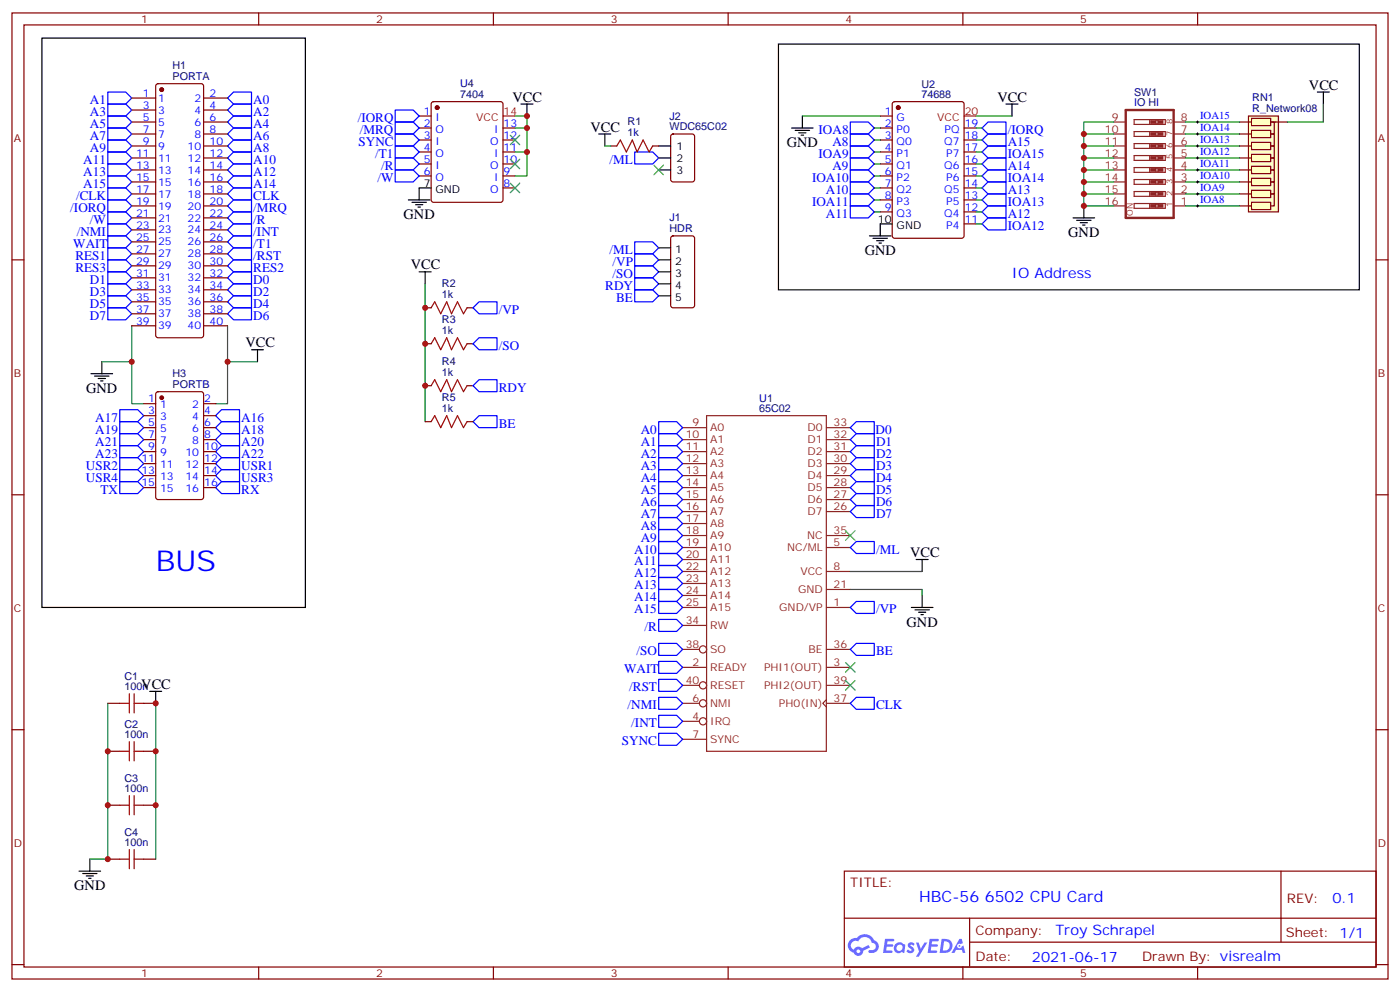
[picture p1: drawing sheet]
<svg xmlns="http://www.w3.org/2000/svg" width="412mm" height="292mm" viewBox="0 0 412 292" stroke-linecap="round" stroke-linejoin="round" font-family="sans-serif">
<g fill="none" stroke="#870000" stroke-width=".35">
<path d="M3.5 3.8h405.4v284.3h-405.4zM7.1 7.3h398.2v277.3h-398.2zM76.2 3.8v3.5M145.3 3.8v3.5M214.5 3.8v3.5M283.6 3.8v3.5M352.8 3.8v3.5M3.5 76.5h3.6M405.3 76.5h3.6M3.5 145.6h3.6M405.3 145.6h3.6M3.5 214.8h3.6"/>
<path d="M405.3 214.8h3.6M248.7 256.4h156.6v28.2h-156.6zM377.3 256.4v20.9M248.7 270.2h156.5M285.6 277.3h119.6M285.6 270.2v14.2M3.5 283.9h3.6M76.2 284.6v3.5M145.3 284.6v3.5M214.5 284.6v3.5M283.6 284.6v3.5M352.8 284.6v3.5"/>
<path d="M405.3 283.9h3.6"/>
</g>
<g fill="#5487ff">
<path d="M267.7 277.6a1.22 1.22 0 0 1 1.7 .2l-.4 .6a.47 .47 0 0 0-.3-.4 .47 .47 0 0 0-.5 .2l.1 .2a1.14 1.14 0 0 1 .8 1.8 1.14 1.14 0 0 1-1.9 0l-.2-.2 .5-.6 .7 .5a.29 .29 0 0 0 .3-.3 .29 .29 0 0 0-.2-.3 1.04 1.04 0 0 1-.6-1.7z"/>
<path d="M260.7 276.3h2.4l.3 .2-.2 .5-1.8 .1-.1 .8h1.5l.3 .4-.3 .4h-1.6l-.2 1.1h1.7l.2 .3-.2 .3-2.6 .1z"/>
<path d="M273.8 276.3h2.4l.3 .2-.1 .5-1.8 .1-.2 .8h1.6l.3 .4-.4 .4h-1.6l-.1 1.1h1.7l.2 .3-.2 .3-2.6 .1z"/>
<path d="M282.6 276.3h.7l.3 1.3-.6 .3a.69 .69 0 0 0-1 .3 .69 .69 0 0 0 .4 .9 .69 .69 0 0 0 .9-.6l.5-.2 .6 2.2h-.8l-.2-.9h-1.8l-.5 .9h-.8z"/>
<path d="M269.8 277.4h.8l.6 1.8 1.1-1.8h.9l-2.6 4.2h-.8l.9-1.5z"/>
<path d="M277.4 276.3l-.6 4.2h1.3a2.11 2.11 0 0 0 2.5-2.1 2.11 2.11 0 0 0-2.5-2.1zM278.1 277.1a1.39 1.39 0 0 1 1.7 1.4 1.39 1.39 0 0 1-1.8 1.3h-.3z"/>
<path d="M263.7 277.9a1.54 1.54 0 0 0-.1 2.2 1.54 1.54 0 0 0 2.2 .1l.6 .3 .3-2.3-.2-.3h-.4a1.49 1.49 0 0 0-2.4 0zM264 278.9a.94 .94 0 0 1 1.8 0 .94 .94 0 0 1-1.8 0z"/>
<path d="M250.4 276.7a2.18 2.18 0 0 0 1.1 3.7 1.44 1.44 0 0 0 1.6 .9 1.44 1.44 0 0 0 1.2-1.4l2-1.1-.5-.7-1.9 1a1.47 1.47 0 0 0-2.4 .4 1.39 1.39 0 0 1-.7-1.9 1.39 1.39 0 0 1 2-.5 2.12 2.12 0 0 1 2.2-1.3 2.12 2.12 0 0 1 1.9 1.7 1.14 1.14 0 0 1 1.1 1.4 1.14 1.14 0 0 1-1.7 .7 .43 .43 0 0 0-.5 .4 .43 .43 0 0 0 .4 .5 1.98 1.98 0 0 0 2.5-1.2 1.98 1.98 0 0 0-1.2-2.6 3.1 3.1 0 0 0-5.3-.6l-.9 .1zM252.3 280a.55 .55 0 0 1 1.1 0 .55 .55 0 0 1-1.1 0z"/>
<circle cx="282.6" cy="278.4" r=".26"/>
</g>
<g fill="none" stroke="#8c2424" stroke-width=".35">
<path d="M328.1 35.9h3.5M328.1 39.4h3.5M334.1 35.2h9.2v1.4h-9.2zM334.1 38.7h9.2v1.4h-9.2zM338.7 35.2v1.4M338.7 38.7v1.4M340.4 35.6h.7M340.4 36.3h.7M340.4 39.1h.7M340.4 39.8h.7M345.7 35.9h3.5M345.7 39.4h3.5"/>
<path d="M328.1 43h3.5M328.1 46.5h3.5M328.1 50h3.5M328.1 53.6h3.5M328.1 57.1h3.5M334.1 42.3h9.2v1.4h-9.2zM334.1 45.8h9.2v1.4h-9.2zM334.1 49.3h9.2v1.4h-9.2zM334.1 52.8h9.2v1.5h-9.2zM334.1 56.4h9.2v1.4h-9.2zM334.1 59.9h9.2v1.4h-9.2zM338.7 42.3v1.4"/>
<path d="M338.7 45.8v1.4M338.7 49.3v1.4M338.7 52.8v1.5M338.7 56.4v1.4M338.7 59.9v1.4M340.4 42.6h.7M340.4 43.3h.7M340.4 46.1h.7M340.4 46.8h.7M340.4 49.7h.7M340.4 50.4h.7M340.4 53.2h.7"/>
<path d="M340.4 53.9h.7M340.4 56.7h.7M340.4 57.4h.7M345.7 43h3.5M345.7 46.5h3.5M345.7 50h3.5M345.7 53.6h3.5M345.7 57.1h3.5M328.1 60.6h3.5M340.4 60.3h.7M340.4 61h.7M345.7 60.6h3.5"/>
<path d="M201.1 125.9h7M201.1 129.4h7M201.1 132.9h7M201.1 136.5h7M201.1 140h7M208.1 122.3h35.3v98.8h-35.3zM243.4 125.9h7.1M243.4 129.4h7.1M243.4 132.9h7.1M243.4 136.5h7.1M243.4 140h7.1M201.1 143.5h7"/>
<path d="M201.1 147h7M201.1 150.6h7M201.1 154.1h7M201.1 157.6h7M243.4 143.5h7.1M243.4 147h7.1M243.4 150.6h7.1M243.4 157.6h7.1M201.1 161.1h7M201.1 164.7h7M201.1 168.2h7M201.1 171.7h7"/>
<path d="M201.1 175.3h7M201.1 178.8h7M243.4 161.1h7.1M243.4 168.2h7.1M243.4 178.8h7.1M243.4 173.5h7.1M201.1 191.1h4.9M201.1 196.4h7M201.1 184.1h7M243.4 191.1h7.1M243.4 196.4h7.1M201.1 207h4.9"/>
<path d="M201.1 212.3h4.9M201.1 217.6h7M201.1 201.7h4.9M243.4 206l-1 1 1 1.1M243.4 207h7.1M243.4 201.7h7.1"/>
<circle cx="207.1" cy="191.1" r="1.06"/>
<circle cx="207.1" cy="201.7" r="1.06"/>
<circle cx="207.1" cy="207" r="1.06"/>
<circle cx="207.1" cy="212.3" r="1.06"/>
</g>
<g fill="#870000" stroke="#870000" stroke-width=".35">
<circle cx="264.6" cy="31.7" r=".53"/>
<circle cx="47.6" cy="117.1" r=".53"/>
<circle cx="47.6" cy="26.4" r=".53"/>
</g>
<g fill="none" stroke="#870000" stroke-width=".35">
<path d="M38.8 28.9h7.1M38.8 32.4h7.1M38.8 35.9h7.1M38.8 39.4h7.1M46.1 24.8l.5-.2h12.7l.5 .2 .2 .5v73.4l-.3 .5-.4 .2h-12.7l-.5-.2-.2-.5v-73.4zM60 28.9h7M60 32.4h7M60 35.9h7M60 39.4h7M259.3 34.1h3.5M259.3 37.7h3.5M263.1 30.1l.4-.2h19.8l.6 .4 .1 39.1-.5 .7h-20l-.6-.4-.1-39.1z"/>
<path d="M284 37.7h3.5M38.8 43h7.1M38.8 46.5h7.1M38.8 50h7.1M38.8 53.6h7.1M38.8 57.1h7.1M60 43h7M60 46.5h7M60 50h7M60 53.6h7M60 57.1h7M259.3 41.2h3.5"/>
<path d="M259.3 44.7h3.5M259.3 48.3h3.5M259.3 51.8h3.5M259.3 55.3h3.5M259.3 58.8h3.5M284 41.2h3.5M284 44.7h3.5M284 48.3h3.5M284 51.8h3.5M284 55.3h3.5M284 58.8h3.5M38.8 60.6h7.1"/>
<path d="M38.8 64.1h7.1M38.8 67.7h7.1M38.8 71.2h7.1M38.8 74.7h7.1M38.8 78.2h7.1M60 60.6h7M60 64.1h7M60 67.7h7M60 71.2h7M60 74.7h7M60 78.2h7M259.3 62.4h3.5"/>
<path d="M284 62.4h3.5M284 65.9h3.5M38.8 81.8h7.1M38.8 85.3h7.1M38.8 88.8h7.1M38.8 92.4h7.1M38.8 95.9h7.1M60 81.8h7M60 85.3h7M60 88.8h7M60 92.4h7M60 95.9h7"/>
<path d="M42.3 118.8h3.6M46.1 115.5l.5-.2h12.7l.6 .4 .1 30.6-.5 .7h-12.9l-.7-.4v-30.6zM60 118.8h3.5M42.3 122.3h3.6M42.3 140h3.6M42.3 125.9h3.6M42.3 136.5h3.6M42.3 129.4h3.6M42.3 132.9h3.6M60 122.3h3.5M60 140h3.5M60 125.9h3.5"/>
<path d="M60 136.5h3.5M60 129.4h3.5M60 132.9h3.5M42.3 143.5h3.6M60 143.5h3.5"/>
</g>
<g fill="none" stroke="#000" stroke-width=".35">
<path d="M296.3 30.6h3.6M298.1 30.6v3.5M256.1 69.4h6.4M257.2 70.1h4.2M258.2 70.8h2.1M258.9 71.5h.7M262.8 65.9h-3.5v3.5M123.5 80h3.5M125.2 80v3.5M26.8 110h6.4M27.9 110.7h4.2M28.9 111.4h2.1"/>
<path d="M29.6 112.1h.7M30 106.5v3.5M74.1 102.9h3.5M75.8 102.9v3.6M268.5 178.8h6.3M269.5 179.5h4.3M269.9 164.7h3.5M271.6 164.7v3.5M271.6 175.3v3.5M270.6 180.2h2.1M271.3 180.9h.7"/>
</g>
<path d="M284 34.1h3.5" fill="none" stroke="#f00" stroke-width=".35"/>
<path d="M331.6 32.4h14.1v31.7h-14.1z" fill="none" stroke="#8c2424" stroke-width=".71"/>
<g fill="#8c2424" stroke="#8c2424" stroke-width=".35">
<path d="M339 35.6h1.4v.7h-1.4z"/>
<path d="M341.1 35.6h1.4v.7h-1.4z"/>
<path d="M339 39.1h1.4v.7h-1.4z"/>
<path d="M341.1 39.1h1.4v.7h-1.4z"/>
<path d="M339 42.6h1.4v.7h-1.4z"/>
<path d="M341.1 42.6h1.4v.7h-1.4z"/>
<path d="M339 46.1h1.4v.7h-1.4z"/>
<path d="M341.1 46.1h1.4v.7h-1.4z"/>
<path d="M339 49.7h1.4v.7h-1.4z"/>
<path d="M341.1 49.7h1.4v.7h-1.4z"/>
<path d="M339 53.2h1.4v.7h-1.4z"/>
<path d="M341.1 53.2h1.4v.7h-1.4z"/>
<path d="M339 56.7h1.4v.7h-1.4z"/>
<path d="M341.1 56.7h1.4v.7h-1.4z"/>
<path d="M339 60.3h1.4v.7h-1.4z"/>
<path d="M341.1 60.3h1.4v.7h-1.4z"/>
</g>
<g fill="none" stroke="#00f" stroke-width=".35">
<path d="M31.7 37.7h5.3l1.8 1.7-1.8 1.8h-5.3zM31.7 34.1h5.3l1.8 1.8-1.8 1.8h-5.3zM31.7 30.6h5.3l1.8 1.8-1.8 1.7h-5.3zM31.7 27.1h5.3l1.8 1.8-1.8 1.7h-5.3zM68.8 37.7h5.3v3.5h-5.3l-1.8-1.8zM68.8 34.1h5.3v3.6h-5.3l-1.8-1.8zM68.8 30.6h5.3v3.5h-5.3l-1.8-1.7zM68.8 27.1h5.3v3.5h-5.3l-1.8-1.7zM31.7 58.8h5.3l1.8 1.8-1.8 1.8h-5.3zM31.7 55.3h5.3l1.8 1.8-1.8 1.7h-5.3zM31.7 51.8h5.3l1.8 1.8-1.8 1.7h-5.3zM31.7 48.3h5.3l1.8 1.7-1.8 1.8h-5.3z"/>
<path d="M31.7 44.7h5.3l1.8 1.8-1.8 1.8h-5.3zM31.7 41.2h5.3l1.8 1.8-1.8 1.7h-5.3zM68.8 58.8h5.3v3.6h-5.3l-1.8-1.8zM68.8 55.3h5.3v3.5h-5.3l-1.8-1.7zM68.8 51.8h5.3v3.5h-5.3l-1.8-1.7zM68.8 48.3h5.3v3.5h-5.3l-1.8-1.8zM68.8 44.7h5.3v3.6h-5.3l-1.8-1.8zM68.8 41.2h5.3v3.5h-5.3l-1.8-1.7zM31.7 76.5h5.3l1.8 1.7-1.8 1.8h-5.3zM31.7 73h5.3l1.8 1.7-1.8 1.8h-5.3zM31.7 69.4h5.3l1.8 1.8-1.8 1.8h-5.3zM31.7 65.9h5.3l1.8 1.8-1.8 1.7h-5.3z"/>
<path d="M31.7 62.4h5.3l1.8 1.7-1.8 1.8h-5.3zM68.8 76.5h5.3v3.5h-5.3l-1.8-1.8zM68.8 73h5.3v3.5h-5.3l-1.8-1.8zM68.8 69.4h5.3v3.6h-5.3l-1.8-1.8zM68.8 65.9h5.3v3.5h-5.3l-1.8-1.7zM68.8 62.4h5.3v3.5h-5.3l-1.8-1.8zM31.7 90.6h5.3l1.8 1.8-1.8 1.7h-5.3zM31.7 87.1h5.3l1.8 1.7-1.8 1.8h-5.3zM31.7 83.5h5.3l1.8 1.8-1.8 1.8h-5.3zM31.7 80h5.3l1.8 1.8-1.8 1.7h-5.3zM68.8 90.6h5.3v3.5h-5.3l-1.8-1.7zM68.8 87.1h5.3v3.5h-5.3l-1.8-1.8z"/>
<path d="M68.8 83.5h5.3v3.6h-5.3l-1.8-1.8zM68.8 80h5.3v3.5h-5.3l-1.8-1.7zM35.3 138.2h5.3l1.7 1.8-1.7 1.7h-5.3zM35.3 134.7h5.3l1.7 1.8-1.7 1.7h-5.3zM35.3 131.2h5.3l1.7 1.7-1.7 1.8h-5.3zM35.3 127.6h5.3l1.7 1.8-1.7 1.8h-5.3zM35.3 124.1h5.3l1.7 1.8-1.7 1.7h-5.3zM35.3 120.6h5.3l1.7 1.7-1.7 1.8h-5.3zM65.3 138.2h5.3v3.5h-5.3l-1.8-1.7zM65.3 134.7h5.3v3.5h-5.3l-1.8-1.7zM65.3 131.2h5.3v3.5h-5.3l-1.8-1.8zM65.3 127.6h5.3v3.6h-5.3l-1.8-1.8z"/>
<path d="M65.3 124.1h5.3v3.5h-5.3l-1.8-1.7zM65.3 120.6h5.3v3.5h-5.3l-1.8-1.8zM194 124.1h5.3l1.8 1.8-1.8 1.7h-5.3zM194 127.6h5.3l1.8 1.8-1.8 1.8h-5.3zM194 131.2h5.3l1.8 1.7-1.8 1.8h-5.3zM194 134.7h5.3l1.8 1.8-1.8 1.7h-5.3zM194 138.2h5.3l1.8 1.8-1.8 1.7h-5.3zM252.2 124.1h5.3v3.5h-5.3l-1.7-1.7zM252.2 127.6h5.3v3.6h-5.3l-1.7-1.8zM252.2 131.2h5.3v3.5h-5.3l-1.7-1.8zM252.2 134.7h5.3v3.5h-5.3l-1.7-1.7zM252.2 138.2h5.3v3.5h-5.3l-1.7-1.7z"/>
<path d="M35.3 141.7h5.3l1.7 1.8-1.7 1.8h-5.3zM65.3 141.7h5.3v3.6h-5.3l-1.8-1.8zM194 141.7h5.3l1.8 1.8-1.8 1.8h-5.3zM194 145.3h5.3l1.8 1.7-1.8 1.8h-5.3zM194 148.8h5.3l1.8 1.8-1.8 1.7h-5.3zM194 152.3h5.3l1.8 1.8-1.8 1.8h-5.3zM194 155.9h5.3l1.8 1.7-1.8 1.8h-5.3zM194 159.4h5.3l1.8 1.7-1.8 1.8h-5.3zM252.2 141.7h5.3v3.6h-5.3l-1.7-1.8zM252.2 145.3h5.3v3.5h-5.3l-1.7-1.8zM252.2 148.8h5.3v3.5h-5.3l-1.7-1.7zM194 162.9h5.3l1.8 1.8-1.8 1.7h-5.3z"/>
<path d="M194 166.4h5.3l1.8 1.8-1.8 1.8h-5.3zM194 170h5.3l1.8 1.7-1.8 1.8h-5.3zM194 173.5h5.3l1.8 1.8-1.8 1.7h-5.3zM194 177h5.3l1.8 1.8-1.8 1.8h-5.3zM194 200h5.3l1.8 1.7-1.8 1.8h-5.3zM194 205.2h5.3l1.8 1.8-1.8 1.8h-5.3zM194 210.5h5.3l1.8 1.8-1.8 1.8h-5.3zM252.2 205.2h5.3v3.6h-5.3l-1.7-1.8z"/>
</g>
<path d="M249.1 156.2l2.8 2.8M251.9 156.2l-2.8 2.8M249.1 195l2.8 2.8M251.9 195l-2.8 2.8M249.1 200.3l2.8 2.8M251.9 200.3l-2.8 2.8" fill="none" stroke="#3c3" stroke-width=".35"/>
<path d="M38.8 95.9v10.6h-8.8M67 95.9v10.6h8.8M38.8 106.5v12.3h3.5M67 106.5v12.3h-3.5M250.5 173.5h21.1v1.8M250.5 168.2h21.1" fill="none" stroke="#008700" stroke-width=".35"/>
<g fill="#850000" stroke="#850000" stroke-width=".35">
<circle cx="375.4" cy="35.9" r=".35"/>
<circle cx="375.4" cy="39.4" r=".35"/>
<circle cx="375.4" cy="43" r=".35"/>
<circle cx="375.4" cy="46.5" r=".35"/>
<circle cx="375.4" cy="50" r=".35"/>
<circle cx="375.4" cy="53.6" r=".35"/>
<circle cx="375.4" cy="57.1" r=".35"/>
</g>
<path d="M367.8 34.1h8.8v28.3h-8.8z" fill="#ffffc2" stroke="#850000" stroke-width=".35"/>
<g fill="none" stroke="#850000" stroke-width=".35">
<path d="M365.1 35.9h3.6M365.1 39.4h3.6M368.7 34.9h5.6v2.1h-5.6zM368.7 38.4h5.6v2.1h-5.6zM379.2 35.9h-4.9h1.1v3.5h-1.1h1.1v3.6h-1.1h1.1v3.5h-1.1h1.1v3.5h-1.1h1.1v3.6h-1.1h1.1v3.5h-1.1h1.1v3.5h-1.1M365.1 43h3.6M365.1 46.5h3.6M365.1 50h3.6M365.1 53.6h3.6M365.1 57.1h3.6M368.7 41.9h5.6v2.1h-5.6zM368.7 45.4h5.6v2.2h-5.6z"/>
<path d="M368.7 49h5.6v2.1h-5.6zM368.7 52.5h5.6v2.1h-5.6zM368.7 56h5.6v2.1h-5.6zM368.7 59.5h5.6v2.2h-5.6zM365.1 60.6h3.6"/>
</g>
<g fill="none" stroke="#000" stroke-width=".35">
<path d="M12.3 11.2h77.7v167.6h-77.7zM229.3 13h171.1v72.3h-171.1zM153.5 30.6h3.5M155.2 30.6v3.5M176.4 39.4h3.5M178.2 39.4v3.6M233.2 37.7h6.3M234.2 38.4h4.3M235.3 39.1h2.1M236 39.8h.7M236.4 34.1v3.6M388.1 27.1h3.5"/>
<path d="M389.8 27.1v3.5M120.3 58.8h6.3M121.4 59.5h4.2M127 55.3h-3.5v3.5M194 50h3.6M194 43h3.6M194 46.5h3.6M122.4 60.3h2.1M123.1 61h.7M194 73h3.6M194 76.5h3.6M316.1 64.1h6.3"/>
<path d="M317.1 64.8h4.3M318.2 65.5h2.1M318.9 66.3h.7M319.3 60.6v3.5M194 80h3.6M194 83.5h3.6M194 87.1h3.6M44.1 203.5h3.5M45.9 203.5v3.5M23.3 256.4h6.3M24.3 257.1h4.3M25.4 257.8h2.1"/>
<path d="M26.1 258.5h.7M26.5 252.9v3.5"/>
</g>
<g fill="none" stroke="#008700" stroke-width=".35">
<path d="M151.7 34.1h3.5v3.6h-3.5M155.2 37.7v7h-3.5M236.4 34.1h22.9M257.5 37.7h1.8M287.5 34.1h10.6M287.5 37.7h1.8M319.3 39.4h8.8M328.1 35.9h-8.8v24.7h8.8M349.2 35.9h15.9M349.2 39.4h15.9M389.8 30.6v5.3h-10.6M155.2 44.7v7.1h-3.5"/>
<path d="M178.2 43h1.7M257.5 41.2h1.8M257.5 48.3h1.8M257.5 55.3h1.8M257.5 44.7h1.8M257.5 51.8h1.8M257.5 58.8h1.8M287.5 41.2h1.8M287.5 48.3h1.8M287.5 55.3h1.8M287.5 44.7h1.8M287.5 51.8h1.8"/>
<path d="M287.5 58.8h1.8M319.3 43h8.8M319.3 46.5h8.8M319.3 50h8.8M319.3 53.6h8.8M319.3 57.1h8.8M349.2 43h15.9M349.2 46.5h15.9M349.2 50h15.9M349.2 53.6h15.9M349.2 57.1h15.9M257.5 62.4h1.8"/>
<path d="M287.5 62.4h1.8M287.5 65.9h1.8M349.2 60.6h15.9M125.2 83.5v40.6M31.7 207v45.9h-5.2M45.9 207v45.9"/>
</g>
<g fill="none" stroke="#000" stroke-width=".29">
<path d="M352.4 39.4h.7M352.4 35.9h.7M352.8 35.6v.7M352.8 39.1v.7M352.4 57.1h.7M352.4 53.6h.7M352.4 50h.7M352.4 46.5h.7M352.4 43h.7M352.8 42.6v.7M352.8 46.1v.7M352.8 49.7v.7"/>
<path d="M352.8 53.2v.7M352.8 56.7v.7M352.4 60.6h.7M352.8 60.3v.7"/>
</g>
<g fill="none" stroke="#00f" stroke-width=".35">
<path d="M116.4 32.4h5.3l1.8 1.7-1.8 1.8h-5.3zM116.4 39.4h5.3l1.8 1.8-1.8 1.8h-5.3zM116.4 35.9h5.3l1.8 1.8-1.8 1.7h-5.3zM250.5 35.9h5.3l1.7 1.8-1.7 1.7h-5.3zM250.5 39.4h5.3l1.7 1.8-1.7 1.8h-5.3zM291 39.4h5.3v3.6h-5.3l-1.7-1.8zM291 35.9h5.3v3.5h-5.3l-1.7-1.7zM116.4 43h5.3l1.8 1.7-1.8 1.8h-5.3zM116.4 46.5h5.3l1.8 1.8-1.8 1.7h-5.3zM116.4 50h5.3l1.8 1.8-1.8 1.8h-5.3zM187 44.7h5.3l1.7 1.8-1.7 1.8h-5.3zM250.5 43h5.3l1.7 1.7-1.7 1.8h-5.3z"/>
<path d="M250.5 50h5.3l1.7 1.8-1.7 1.8h-5.3zM250.5 57.1h5.3l1.7 1.7-1.7 1.8h-5.3zM250.5 46.5h5.3l1.7 1.8-1.7 1.7h-5.3zM250.5 53.6h5.3l1.7 1.7-1.7 1.8h-5.3zM291 57.1h5.3v3.5h-5.3l-1.7-1.8zM291 50h5.3v3.6h-5.3l-1.7-1.8zM291 43h5.3v3.5h-5.3l-1.7-1.8zM291 53.6h5.3v3.5h-5.3l-1.7-1.8zM291 46.5h5.3v3.5h-5.3l-1.7-1.7zM187 71.2h5.3l1.7 1.8-1.7 1.7h-5.3zM187 74.7h5.3l1.7 1.8-1.7 1.7h-5.3zM187 78.2h5.3l1.7 1.8-1.7 1.8h-5.3z"/>
<path d="M250.5 60.6h5.3l1.7 1.8-1.7 1.7h-5.3zM291 64.1h5.3v3.6h-5.3l-1.7-1.8zM291 60.6h5.3v3.5h-5.3l-1.7-1.7zM141.1 99.4h5.3v3.5h-5.3l-1.8-1.7zM141.1 88.8h5.3v3.6h-5.3l-1.8-1.8zM187 81.8h5.3l1.7 1.7-1.7 1.8h-5.3zM187 85.3h5.3l1.7 1.8-1.7 1.7h-5.3zM141.1 111.8h5.3v3.5h-5.3l-1.8-1.8zM141.1 122.3h5.3v3.6h-5.3l-1.8-1.8zM252.2 159.4h5.3v3.5h-5.3l-1.7-1.8zM252.2 177h5.3v3.6h-5.3l-1.7-1.8zM194 182.3h5.3l1.8 1.8-1.8 1.7h-5.3z"/>
<path d="M194 189.4h5.3l1.8 1.7-1.8 1.8h-5.3zM194 194.7h5.3l1.8 1.7-1.8 1.8h-5.3zM252.2 189.4h5.3v3.5h-5.3l-1.7-1.8zM194 215.8h5.3l1.8 1.8-1.8 1.8h-5.3z"/>
</g>
<circle cx="128.8" cy="31.7" r=".53" fill="#870000" stroke="#870000" stroke-width=".35"/>
<g fill="none" stroke="#870000" stroke-width=".35">
<path d="M123.5 34.1h3.5M123.5 37.7h3.5M127.2 30.1l.5-.2h19.8l.5 .2 .2 .5v28.2l-.3 .5-.4 .2h-19.8l-.5-.2-.2-.5v-28.2zM148.2 37.7h3.5M197.8 39.6l.5-.2h5.6l.7 .5v12.9l-.5 .7-5.8 .1-.7-.5v-13zM123.5 41.2h3.5M123.5 44.7h3.5M123.5 48.3h3.5M123.5 51.8h3.5M148.2 41.2h3.5M148.2 44.7h3.5M148.2 48.3h3.5"/>
<path d="M148.2 51.8h3.5M148.2 55.3h3.5M179.9 43h1.8M192.3 43h1.7M197.8 69.6l.5-.2h5.6l.7 .5v20l-.5 .6-5.8 .1-.7-.5v-20zM125.2 90.6h1.8M137.6 90.6h1.7M125.2 101.2h1.8M125.2 113.5h1.8M137.6 101.2h1.7M137.6 113.5h1.7M125.2 124.1h1.8"/>
<path d="M137.6 124.1h1.7M31.7 207h3.6M42.3 207h3.6M31.7 221.1h3.6M31.7 237h3.6M42.3 221.1h3.6M42.3 237h3.6M31.7 252.9h3.6M42.3 252.9h3.6"/>
</g>
<path d="M148.2 34.1h3.5" fill="none" stroke="#f00" stroke-width=".35"/>
<g fill="none" stroke="#a10000" stroke-width=".35">
<path d="M181.7 43l1-1.8 1.8 3.5 1.8-3.5 1.4 3.5 1.7-3.5 1.8 3.5 1.1-1.7M127 90.6l1.1-1.8 1.7 3.6 1.8-3.6 1.4 3.6 1.8-3.6 1.7 3.6 1.1-1.8M127 101.2l1.1-1.8 1.7 3.5 1.8-3.5 1.4 3.5 1.8-3.5 1.7 3.5 1.1-1.7M127 113.5l1.1-1.7 1.7 3.5 1.8-3.5 1.4 3.5 1.8-3.5 1.7 3.5 1.1-1.8M127 124.1l1.1-1.8 1.7 3.6 1.8-3.6 1.4 3.6 1.8-3.6 1.7 3.6 1.1-1.8M35.3 207h2.8M38.1 204.2v5.6M38.1 218.3v5.6M39.5 207h2.8M39.5 204.2v5.6M39.5 218.3v5.6M35.3 221.1h2.8"/>
<path d="M35.3 237h2.8M38.1 234.2v5.6M39.5 234.2v5.6M39.5 221.1h2.8M39.5 237h2.8M35.3 252.9h2.8M38.1 250v5.7M39.5 250v5.7M39.5 252.9h2.8"/>
</g>
<path d="M150.3 39.8l2.8 2.8M153.1 39.8l-2.8 2.8M150.3 46.8l2.8 2.9M150.3 53.9l2.8 2.8M153.1 46.8l-2.8 2.9M153.1 53.9l-2.8 2.8M192.6 48.6l2.8 2.8M195.4 48.6l-2.8 2.8" fill="none" stroke="#3c3" stroke-width=".35"/>
<g fill="#c00">
<circle cx="38.8" cy="106.5" r=".88"/>
<circle cx="67" cy="106.5" r=".88"/>
<circle cx="319.3" cy="57.1" r=".88"/>
<circle cx="319.3" cy="53.6" r=".88"/>
<circle cx="319.3" cy="50" r=".88"/>
<circle cx="319.3" cy="46.5" r=".88"/>
<circle cx="319.3" cy="43" r=".88"/>
<circle cx="319.3" cy="39.4" r=".88"/>
<circle cx="319.3" cy="60.6" r=".88"/>
<circle cx="31.8" cy="252.9" r=".88"/>
<circle cx="31.8" cy="237" r=".88"/>
<circle cx="31.8" cy="221.1" r=".88"/>
<circle cx="45.9" cy="221.1" r=".88"/>
<circle cx="45.9" cy="237" r=".88"/>
<circle cx="45.9" cy="207" r=".88"/>
<circle cx="125.2" cy="90.6" r=".88"/>
<circle cx="125.2" cy="101.2" r=".88"/>
<circle cx="125.2" cy="113.5" r=".88"/>
<circle cx="155.2" cy="34.1" r=".88"/>
<circle cx="155.2" cy="37.7" r=".88"/>
<circle cx="155.2" cy="44.7" r=".88"/>
</g>
<text font-size="8.5" fill="#00f" x="45.9" y="168.2">BUS</text>
<text font-size="4.6" fill="#00f" x="270.8" y="265.4">HBC-56 6502 CPU Card</text>
<g font-size="4.2">
<text x="151" y="29.9">VCC</text>
<text x="293.9" y="29.9">VCC</text>
<text x="385.6" y="26.4">VCC</text>
<text x="173.9" y="38.7">VCC</text>
<text x="231.8" y="43.3">GND</text>
<text x="118.9" y="64.5">GND</text>
<text x="314.7" y="69.8">GND</text>
<text x="254.7" y="75.1">GND</text>
<text x="121" y="79.3">VCC</text>
<text x="72.3" y="102.2">VCC</text>
<text x="25.4" y="115.6">GND</text>
<text x="268.1" y="164">VCC</text>
<text x="267.1" y="184.4">GND</text>
<text x="41.6" y="202.8">VCC</text>
<text x="21.9" y="262">GND</text>
</g>
<g font-size="4.2" fill="#00f">
<text x="298.1" y="81.8">IO Address</text>
<text x="392.5" y="265.7">0.1</text>
<text x="310.9" y="275.2">Troy Schrapel</text>
<text x="304" y="283">2021-06-17</text>
</g>
<g font-size="3.9" fill="#00f">
<text x="26.5" y="34.1">A3</text>
<text x="26.5" y="30.6">A1</text>
<text x="74.6" y="34.1">A2</text>
<text x="74.6" y="30.6">A0</text>
<text x="105.4" y="35.9">/IORQ</text>
<text x="26.5" y="41.2">A7</text>
<text x="26.5" y="37.7">A5</text>
<text x="74.6" y="41.2">A6</text>
<text x="74.6" y="37.7">A4</text>
<text x="106" y="39.4">/MRQ</text>
<text x="241.1" y="39.4">IOA8</text>
<text x="296.9" y="39.4">/IORQ</text>
<text x="26.5" y="44.7">A9</text>
<text x="74.6" y="44.7">A8</text>
<text x="105.6" y="43">SYNC</text>
<text x="110.5" y="46.5">/T1</text>
<text x="241.1" y="46.5">IOA9</text>
<text x="245.2" y="43">A8</text>
<text x="296.9" y="46.5">IOA15</text>
<text x="296.9" y="43">A15</text>
<text x="24.5" y="51.8">A13</text>
<text x="24.5" y="48.3">A11</text>
<text x="74.6" y="51.8">A12</text>
<text x="74.6" y="48.3">A10</text>
<text x="111.2" y="53.6">/W</text>
<text x="112.2" y="50">/R</text>
<text x="179.5" y="48.3">/ML</text>
<text x="239.2" y="53.6">IOA10</text>
<text x="245.2" y="50">A9</text>
<text x="296.9" y="53.6">IOA14</text>
<text x="296.9" y="50">A14</text>
<text x="22.4" y="58.8">/CLK</text>
<text x="24.5" y="55.3">A15</text>
<text x="74.6" y="58.8">CLK</text>
<text x="74.6" y="55.3">A14</text>
<text x="243.3" y="57.1">A10</text>
<text x="296.9" y="57.1">A13</text>
<text x="20.7" y="62.4">/IORQ</text>
<text x="26.5" y="65.9">/W</text>
<text x="74.6" y="65.9">/R</text>
<text x="74.6" y="62.4">/MRQ</text>
<text x="239.2" y="60.6">IOA11</text>
<text x="243.3" y="64.1">A11</text>
<text x="296.9" y="60.6">IOA13</text>
<text x="296.9" y="64.1">A12</text>
<text x="22.6" y="69.4">/NMI</text>
<text x="74.6" y="69.4">/INT</text>
<text x="296.9" y="67.7">IOA12</text>
<text x="21.6" y="73">WAIT</text>
<text x="22.2" y="76.5">RES1</text>
<text x="74.6" y="76.5">/RST</text>
<text x="74.6" y="73">/T1</text>
<text x="179.5" y="74.7">/ML</text>
<text x="22.2" y="80">RES3</text>
<text x="26.5" y="83.5">D1</text>
<text x="74.6" y="80">RES2</text>
<text x="74.6" y="83.5">D0</text>
<text x="180.4" y="78.2">/VP</text>
<text x="180.4" y="81.8">/SO</text>
<text x="26.5" y="87.1">D3</text>
<text x="74.6" y="87.1">D2</text>
<text x="178.3" y="85.3">RDY</text>
<text x="181.5" y="88.8">BE</text>
<text x="26.5" y="94.1">D7</text>
<text x="26.5" y="90.6">D5</text>
<text x="74.6" y="94.1">D6</text>
<text x="74.6" y="90.6">D4</text>
<text x="146.9" y="92.4">/VP</text>
<text x="146.9" y="102.9">/SO</text>
<text x="146.9" y="115.3">RDY</text>
<text x="28.1" y="124.1">A17</text>
<text x="71.1" y="124.1">A16</text>
<text x="146.9" y="125.9">BE</text>
<text x="28.1" y="131.2">A21</text>
<text x="28.1" y="127.6">A19</text>
<text x="71.1" y="131.2">A20</text>
<text x="71.1" y="127.6">A18</text>
<text x="188.8" y="127.6">A0</text>
<text x="188.8" y="131.2">A1</text>
<text x="257.9" y="127.6">D0</text>
<text x="258.1" y="131.2">D1</text>
<text x="28.1" y="134.7">A23</text>
<text x="71.1" y="134.7">A22</text>
<text x="188.8" y="134.7">A2</text>
<text x="258.1" y="134.7">D2</text>
<text x="25.3" y="141.7">USR4</text>
<text x="25.3" y="138.2">USR2</text>
<text x="71.1" y="141.7">USR3</text>
<text x="71.1" y="138.2">USR1</text>
<text x="188.8" y="138.2">A3</text>
<text x="188.8" y="141.7">A4</text>
<text x="258.1" y="138.2">D3</text>
<text x="258.1" y="141.7">D4</text>
<text x="29.6" y="145.3">TX</text>
<text x="71.1" y="145.3">RX</text>
<text x="188.8" y="145.3">A5</text>
<text x="188.8" y="148.8">A6</text>
<text x="258.1" y="145.3">D5</text>
<text x="258.1" y="148.8">D6</text>
<text x="188.8" y="152.3">A7</text>
<text x="188.8" y="155.9">A8</text>
<text x="258.1" y="152.3">D7</text>
<text x="188.8" y="159.4">A9</text>
<text x="186.8" y="162.9">A10</text>
<text x="186.8" y="166.4">A11</text>
<text x="258.1" y="162.9">/ML</text>
<text x="186.8" y="170">A12</text>
<text x="186.8" y="173.5">A13</text>
<text x="186.8" y="177">A14</text>
<text x="186.8" y="180.6">A15</text>
<text x="189.9" y="185.8">/R</text>
<text x="258.1" y="180.6">/VP</text>
<text x="187.5" y="192.9">/SO</text>
<text x="258.1" y="192.9">BE</text>
<text x="183.9" y="198.2">WAIT</text>
<text x="185.3" y="203.5">/RST</text>
<text x="184.9" y="208.8">/NMI</text>
<text x="258.1" y="208.8">CLK</text>
<text x="186" y="214.1">/INT</text>
<text x="183.2" y="219.4">SYNC</text>
</g>
<g font-size="3.9" fill="#800">
<text x="250.5" y="261">TITLE:</text>
<text x="379.1" y="265.7">REV:</text>
<text x="287.4" y="275.2">Company:</text>
<text x="378.7" y="275.8">Sheet: 1/1</text>
<text x="287.4" y="282.9">Date:</text>
<text x="336.4" y="282.9">Drawn By: visrealm</text>
</g>
<g font-size="3.2" fill="#800">
<text x="41.6" y="6.8">1</text>
<text x="110.8" y="6.8">2</text>
<text x="179.9" y="6.8">3</text>
<text x="249.1" y="6.8">4</text>
<text x="318.2" y="6.8">5</text>
<text x="4.1" y="41.9">A</text>
<text x="405.9" y="41.9">A</text>
<text x="4.1" y="111.1">B</text>
<text x="405.9" y="111.1">B</text>
<text x="4.1" y="180.2">C</text>
<text x="405.9" y="180.2">C</text>
<text x="4.1" y="249.3">D</text>
<text x="405.9" y="249.3">D</text>
<text x="41.6" y="287.6">1</text>
<text x="110.8" y="287.6">2</text>
<text x="179.9" y="287.6">3</text>
<text x="249.1" y="287.6">4</text>
<text x="318.2" y="287.6">5</text>
</g>
<g font-size="3.2" fill="#000080">
<text x="50.8" y="23.6">PORTA</text>
<text x="50.8" y="20.4">H1</text>
<text x="135.6" y="28.9">7404</text>
<text x="135.6" y="25.7">U4</text>
<text x="271.4" y="28.9">74688</text>
<text x="271.4" y="25.9">U2</text>
<text x="334.1" y="28.2">SW1</text>
<text x="368.9" y="29.9">RN1</text>
<text x="197.2" y="35.2">J2</text>
<text x="334.1" y="31.3">IO HI</text>
<text x="368.9" y="33.1">R_Network08</text>
<text x="184.9" y="40.1">1k</text>
<text x="184.9" y="36.9">R1</text>
<text x="197.2" y="38.4">WDC65C02</text>
<text x="197.2" y="65.1">J1</text>
<text x="197.2" y="68.4">HDR</text>
<text x="130.2" y="87.8">1k</text>
<text x="130.2" y="84.5">R2</text>
<text x="130.2" y="95.1">R3</text>
<text x="130.2" y="98.4">1k</text>
<text x="130.2" y="107.5">R4</text>
<text x="50.8" y="111.1">H3</text>
<text x="130.2" y="110.7">1k</text>
<text x="50.8" y="114.2">PORTB</text>
<text x="130.2" y="118.1">R5</text>
<text x="223.6" y="118.2">U1</text>
<text x="130.2" y="121.3">1k</text>
<text x="223.6" y="121.2">65C02</text>
<text x="36.7" y="203.1">100n</text>
<text x="36.7" y="200.2">C1</text>
<text x="36.7" y="214.3">C2</text>
<text x="36.7" y="217.2">100n</text>
<text x="36.7" y="233.1">100n</text>
<text x="36.7" y="230.2">C3</text>
<text x="36.7" y="249">100n</text>
<text x="36.7" y="246">C4</text>
</g>
<g font-size="3.2" fill="#00f">
<text x="42.1" y="28.5">1</text>
<text x="46.6" y="29.9">1</text>
<text x="57.2" y="29.9">2</text>
<text x="61.7" y="28.5">2</text>
<text x="42.1" y="32">3</text>
<text x="42.1" y="35.6">5</text>
<text x="46.6" y="33.4">3</text>
<text x="57.2" y="33.4">4</text>
<text x="61.7" y="32">4</text>
<text x="61.7" y="35.6">6</text>
<text x="124.8" y="33.8">1</text>
<text x="128.3" y="35.6">I</text>
<text x="260.6" y="33.8">1</text>
<text x="264.1" y="35.6">G</text>
<text x="353.5" y="35">IOA15</text>
<text x="42.1" y="39.1">7</text>
<text x="46.6" y="37">5</text>
<text x="46.6" y="40.5">7</text>
<text x="57.2" y="37">6</text>
<text x="57.2" y="40.5">8</text>
<text x="61.7" y="39.1">8</text>
<text x="124.8" y="37.3">2</text>
<text x="124.8" y="40.9">3</text>
<text x="128.3" y="39.1">O</text>
<text x="145.5" y="39.1">I</text>
<text x="148.3" y="40.9">12</text>
<text x="148.3" y="37.3">13</text>
<text x="260.6" y="37.3">2</text>
<text x="260.6" y="40.9">3</text>
<text x="264.1" y="39.1">P0</text>
<text x="278.3" y="39.1">PQ</text>
<text x="284.2" y="40.9">18</text>
<text x="284.2" y="37.3">19</text>
<text x="353.5" y="38.6">IOA14</text>
<text x="40.1" y="46.1">11</text>
<text x="42.1" y="42.6">9</text>
<text x="46.6" y="44">9</text>
<text x="46.6" y="47.6">11</text>
<text x="55.2" y="44">10</text>
<text x="55.2" y="47.6">12</text>
<text x="61.7" y="42.6">10</text>
<text x="61.7" y="46.1">12</text>
<text x="124.8" y="44.4">4</text>
<text x="124.8" y="47.9">5</text>
<text x="128.3" y="42.6">I</text>
<text x="128.3" y="46.1">O</text>
<text x="144.4" y="42.6">O</text>
<text x="145.5" y="46.1">I</text>
<text x="148.3" y="47.9">10</text>
<text x="148.3" y="44.4">11</text>
<text x="260.6" y="44.4">4</text>
<text x="260.6" y="47.9">5</text>
<text x="264.1" y="42.6">Q0</text>
<text x="264.1" y="46.1">P1</text>
<text x="278.2" y="42.6">Q7</text>
<text x="278.8" y="46.1">P7</text>
<text x="284.2" y="47.9">16</text>
<text x="284.2" y="44.4">17</text>
<text x="353.5" y="45.6">IOA12</text>
<text x="353.5" y="42.1">IOA13</text>
<text x="40.1" y="49.7">13</text>
<text x="40.1" y="53.2">15</text>
<text x="46.6" y="51.1">13</text>
<text x="55.2" y="51.1">14</text>
<text x="61.7" y="49.7">14</text>
<text x="61.7" y="53.2">16</text>
<text x="124.8" y="51.4">6</text>
<text x="128.3" y="49.7">I</text>
<text x="128.3" y="53.2">O</text>
<text x="144.4" y="49.7">O</text>
<text x="145.5" y="53.2">I</text>
<text x="148.3" y="51.4">9</text>
<text x="260.6" y="51.4">6</text>
<text x="264.1" y="49.7">Q1</text>
<text x="264.1" y="53.2">P2</text>
<text x="278.2" y="49.7">Q6</text>
<text x="278.8" y="53.2">P6</text>
<text x="284.2" y="51.4">15</text>
<text x="353.5" y="52.7">IOA10</text>
<text x="353.5" y="49.1">IOA11</text>
<text x="40.1" y="56.7">17</text>
<text x="46.6" y="54.6">15</text>
<text x="46.6" y="58.1">17</text>
<text x="55.2" y="54.6">16</text>
<text x="55.2" y="58.1">18</text>
<text x="61.7" y="56.7">18</text>
<text x="144.4" y="56.7">O</text>
<text x="148.3" y="55">8</text>
<text x="260.6" y="55">7</text>
<text x="260.6" y="58.5">8</text>
<text x="264.1" y="56.7">Q2</text>
<text x="278.2" y="56.7">Q5</text>
<text x="284.2" y="58.5">13</text>
<text x="284.2" y="55">14</text>
<text x="353.5" y="59.7">IOA8</text>
<text x="353.5" y="56.2">IOA9</text>
<text x="40.1" y="60.3">19</text>
<text x="40.1" y="63.8">21</text>
<text x="46.6" y="61.7">19</text>
<text x="46.6" y="65.2">21</text>
<text x="55.2" y="61.7">20</text>
<text x="55.2" y="65.2">22</text>
<text x="61.7" y="60.3">20</text>
<text x="61.7" y="63.8">22</text>
<text x="260.6" y="62">9</text>
<text x="264.1" y="60.3">P3</text>
<text x="264.1" y="63.8">Q3</text>
<text x="278.2" y="63.8">Q4</text>
<text x="278.8" y="60.3">P5</text>
<text x="284.2" y="65.5">11</text>
<text x="284.2" y="62">12</text>
<text x="40.1" y="67.3">23</text>
<text x="40.1" y="70.8">25</text>
<text x="46.6" y="68.7">23</text>
<text x="55.2" y="68.7">24</text>
<text x="61.7" y="67.3">24</text>
<text x="61.7" y="70.8">26</text>
<text x="278.8" y="67.3">P4</text>
<text x="40.1" y="74.4">27</text>
<text x="40.1" y="77.9">29</text>
<text x="46.6" y="72.2">25</text>
<text x="46.6" y="75.8">27</text>
<text x="55.2" y="72.2">26</text>
<text x="55.2" y="75.8">28</text>
<text x="61.7" y="74.4">28</text>
<text x="61.7" y="77.9">30</text>
<text x="40.1" y="81.4">31</text>
<text x="46.6" y="79.3">29</text>
<text x="46.6" y="82.8">31</text>
<text x="55.2" y="79.3">30</text>
<text x="55.2" y="82.8">32</text>
<text x="61.7" y="81.4">32</text>
<text x="40.1" y="84.9">33</text>
<text x="40.1" y="88.5">35</text>
<text x="46.6" y="86.4">33</text>
<text x="46.6" y="89.9">35</text>
<text x="55.2" y="86.4">34</text>
<text x="55.2" y="89.9">36</text>
<text x="61.7" y="84.9">34</text>
<text x="61.7" y="88.5">36</text>
<text x="40.1" y="92">37</text>
<text x="40.1" y="95.5">39</text>
<text x="46.6" y="93.4">37</text>
<text x="55.2" y="93.4">38</text>
<text x="61.7" y="92">38</text>
<text x="61.7" y="95.5">40</text>
<text x="46.6" y="96.9">39</text>
<text x="55.2" y="96.9">40</text>
<text x="43.7" y="118.5">1</text>
<text x="60.1" y="118.5">2</text>
<text x="43.7" y="122">3</text>
<text x="43.7" y="125.5">5</text>
<text x="47.2" y="120.2">1</text>
<text x="47.2" y="123.8">3</text>
<text x="56.7" y="123.8">4</text>
<text x="56.7" y="120.2">2</text>
<text x="60.1" y="125.5">6</text>
<text x="60.1" y="122">4</text>
<text x="43.7" y="129">7</text>
<text x="47.2" y="127.3">5</text>
<text x="47.2" y="130.8">7</text>
<text x="56.7" y="130.8">8</text>
<text x="56.7" y="127.3">6</text>
<text x="60.1" y="129">8</text>
<text x="41.7" y="136.1">11</text>
<text x="43.7" y="132.6">9</text>
<text x="47.2" y="134.3">9</text>
<text x="47.2" y="137.9">11</text>
<text x="54.6" y="137.9">12</text>
<text x="54.6" y="134.3">10</text>
<text x="60.1" y="136.1">12</text>
<text x="60.1" y="132.6">10</text>
<text x="41.7" y="139.6">13</text>
<text x="41.7" y="143.2">15</text>
<text x="47.2" y="141.4">13</text>
<text x="54.6" y="141.4">14</text>
<text x="60.1" y="143.2">16</text>
<text x="60.1" y="139.6">14</text>
<text x="47.2" y="144.9">15</text>
<text x="54.6" y="144.9">16</text>
</g>
<g font-size="3.2" fill="#f00">
<text x="140.3" y="35.6">VCC</text>
<text x="148.3" y="33.8">14</text>
<text x="276.1" y="35.6">VCC</text>
<text x="284.2" y="33.8">20</text>
</g>
<g font-size="3.2" fill="#8d2323">
<text x="327.5" y="35.6">9</text>
<text x="347.8" y="35.6">8</text>
<text x="325.5" y="39.1">10</text>
<text x="347.8" y="39.1">7</text>
<text x="325.5" y="42.6">11</text>
<text x="325.5" y="46.1">12</text>
<text x="347.8" y="46.1">5</text>
<text x="347.8" y="42.6">6</text>
<text x="325.5" y="49.7">13</text>
<text x="325.5" y="53.2">14</text>
<text x="347.8" y="53.2">3</text>
<text x="347.8" y="49.7">4</text>
<text x="325.5" y="56.7">15</text>
<text x="347.8" y="56.7">2</text>
<text x="325.5" y="60.3">16</text>
<text x="347.8" y="60.3">1</text>
<text x="204" y="125.5">9</text>
<text x="245.5" y="125.5">33</text>
<text x="202" y="129">10</text>
<text x="209.2" y="126.9">A0</text>
<text x="209.2" y="130.5">A1</text>
<text x="237.9" y="126.9">D0</text>
<text x="237.9" y="130.5">D1</text>
<text x="245.5" y="129">32</text>
<text x="202" y="132.6">11</text>
<text x="202" y="136.1">12</text>
<text x="209.2" y="134">A2</text>
<text x="209.2" y="137.5">A3</text>
<text x="237.9" y="134">D2</text>
<text x="237.9" y="137.5">D3</text>
<text x="245.5" y="132.6">31</text>
<text x="245.5" y="136.1">30</text>
<text x="202" y="139.6">13</text>
<text x="202" y="143.2">14</text>
<text x="209.2" y="141">A4</text>
<text x="237.9" y="141">D4</text>
<text x="245.5" y="139.6">29</text>
<text x="245.5" y="143.2">28</text>
<text x="202" y="146.7">15</text>
<text x="209.2" y="144.6">A5</text>
<text x="209.2" y="148.1">A6</text>
<text x="237.9" y="144.6">D5</text>
<text x="237.9" y="148.1">D6</text>
<text x="245.5" y="146.7">27</text>
<text x="202" y="150.2">16</text>
<text x="202" y="153.7">17</text>
<text x="209.2" y="151.6">A7</text>
<text x="209.2" y="155.2">A8</text>
<text x="237.9" y="151.6">D7</text>
<text x="245.5" y="150.2">26</text>
<text x="202" y="157.3">18</text>
<text x="202" y="160.8">19</text>
<text x="209.2" y="158.7">A9</text>
<text x="237.8" y="158.7">NC</text>
<text x="245.5" y="157.3">35</text>
<text x="245.5" y="160.8">5</text>
<text x="202" y="164.3">20</text>
<text x="202" y="167.9">22</text>
<text x="209.2" y="162.2">A10</text>
<text x="209.2" y="165.7">A11</text>
<text x="231.9" y="162.2">NC/ML</text>
<text x="245.5" y="167.9">8</text>
<text x="202" y="171.4">23</text>
<text x="209.2" y="169.3">A12</text>
<text x="209.2" y="172.8">A13</text>
<text x="235.8" y="169.3">VCC</text>
<text x="245.5" y="173.1">21</text>
<text x="202" y="174.9">24</text>
<text x="202" y="178.4">25</text>
<text x="209.2" y="176.3">A14</text>
<text x="209.2" y="179.8">A15</text>
<text x="229.6" y="179.8">GND/VP</text>
<text x="235.1" y="174.6">GND</text>
<text x="245.5" y="178.4">1</text>
<text x="202" y="183.7">34</text>
<text x="209.2" y="185.1">RW</text>
<text x="202" y="190.8">38</text>
<text x="245.5" y="190.8">36</text>
<text x="204" y="196.1">2</text>
<text x="209.2" y="197.5">READY</text>
<text x="209.2" y="192.2">SO</text>
<text x="225.1" y="197.5">PHI1(OUT)</text>
<text x="238.2" y="192.2">BE</text>
<text x="245.5" y="196.1">3</text>
<text x="202" y="201.4">40</text>
<text x="209.2" y="202.8">RESET</text>
<text x="225.1" y="202.8">PHI2(OUT)</text>
<text x="245.5" y="201.4">39</text>
<text x="204" y="206.7">6</text>
<text x="209.2" y="208.1">NMI</text>
<text x="229.5" y="208.1">PH0(IN)</text>
<text x="245.5" y="206.7">37</text>
<text x="204" y="211.9">4</text>
<text x="209.2" y="213.4">IRQ</text>
<text x="204" y="217.2">7</text>
<text x="209.2" y="218.7">SYNC</text>
</g>
<g font-size="3.2">
<text x="199.3" y="44">1</text>
<text x="199.3" y="47.6">2</text>
<text x="199.3" y="51.1">3</text>
<text x="124.8" y="55">7</text>
<text x="128.3" y="56.7">GND</text>
<text x="258.6" y="65.5">10</text>
<text x="264.1" y="67.3">GND</text>
<text x="198.9" y="74.4">1</text>
<text x="198.9" y="77.9">2</text>
<text x="198.9" y="81.4">3</text>
<text x="198.9" y="84.9">4</text>
<text x="198.9" y="88.5">5</text>
</g>
<g font-size="2.5" fill="#8d2323">
<text x="345.4" y="40.1" transform="rotate(-90 345.4 40.1)">7</text>
<text x="345.4" y="36.6" transform="rotate(-90 345.4 36.6)">8</text>
<text x="345.4" y="46.8" transform="rotate(-90 345.4 46.8)">5</text>
<text x="345.4" y="43.7" transform="rotate(-90 345.4 43.7)">6</text>
<text x="345.4" y="50.7" transform="rotate(-90 345.4 50.7)">4</text>
<text x="345.4" y="57.8" transform="rotate(-90 345.4 57.8)">2</text>
<text x="345.4" y="54.3" transform="rotate(-90 345.4 54.3)">3</text>
<text x="333.7" y="63.4" transform="rotate(-90 333.7 63.4)">ON</text>
<text x="345.4" y="61" transform="rotate(-90 345.4 61)">1</text>
</g>
</svg>
